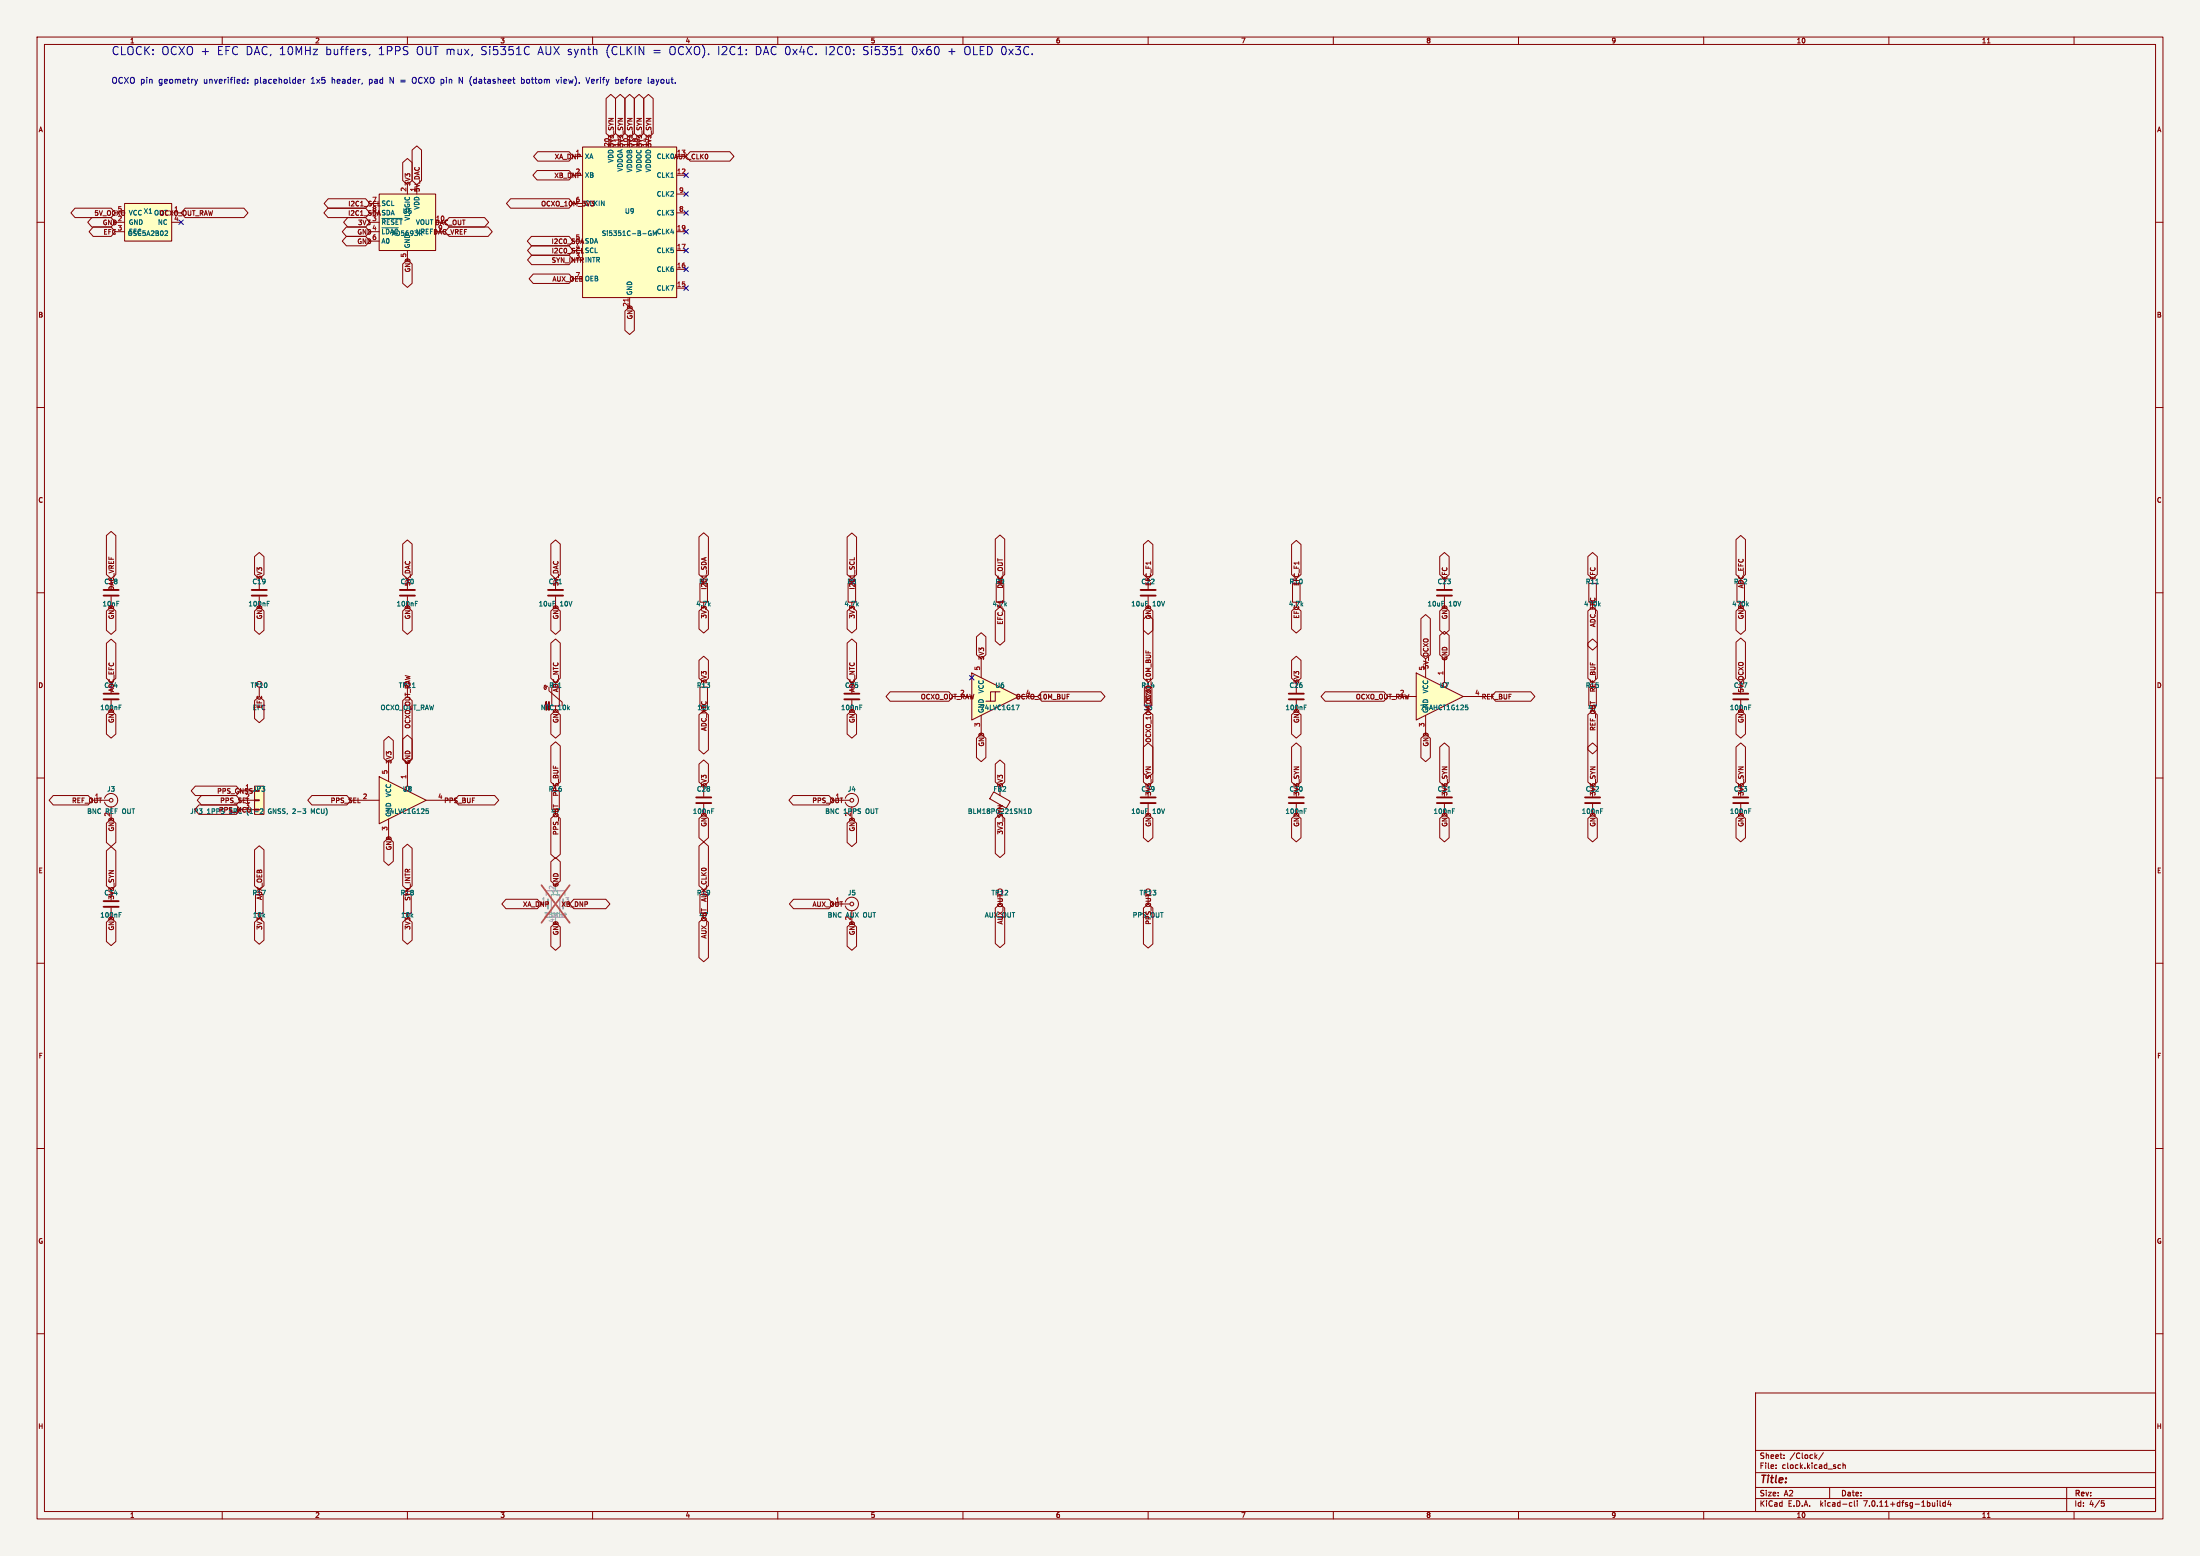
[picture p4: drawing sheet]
<svg xmlns="http://www.w3.org/2000/svg" width="594mm" height="420mm" viewBox="0 0 594 420" stroke-linecap="round" stroke-linejoin="round" font-family="sans-serif">
<path d="M0 0h594v420h-594z" fill="#f5f4ef" stroke="#f5f4ef" stroke-width=".27"/>
<g fill="none" stroke="#840000" stroke-width=".27">
<path d="M10 10h574v400h-574zM12 12h570v396h-570zM60 10v2M110 10v2M160 10v2M210 10v2M260 10v2M310 10v2M360 10v2M410 10v2M460 10v2M510 10v2"/>
<path d="M536.6 11.6h.7M560 10v2M10 60h2M582 60h2M10 110h2M582 110h2M10 160h2M390 156.2v2.8M582 160h2M390 161v2.8M10 210h2M190 212.2v2.8"/>
<path d="M190 217v2.8M268.3 213.7l4.5 2.6-1.1 1.9-4.5-2.6zM270 212.2v2.5M310 217v2.8M582 210h2M10 260h2M582 260h2M10 310h2M582 310h2M10 360h2M474 376h108v32h-108zM582 360h2"/>
<path d="M474 397.5h108M474 391.5h108M479.5 396.2v.2M479.5 395.4v.2M481.7 393.5v.2M481.7 392.7v.2M490.2 393.1l.4 .6M490.6 392.7l-.6 .5M492.3 392.1l-1.3 1.9M496.2 396.1l.3 .3 .5-.1M497 395.4h-.5l-.3 .3M497.6 395.5l.6-.1v1"/>
<path d="M497.6 394.9v1.5M60 408v2M110 408v2M160 408v2M210 408v2M260 408v2M310 408v2M360 408v2M410 408v2M460 408v2M474 404.5h108M474 401.5h108"/>
<path d="M494 401.5v3M499.6 405.6h.4M500 406.5l-.4 .1M500.7 405.1v1.3l.2 .2M501.5 405.1v.1M501.5 405.6v1M510 408v2M523.1 405.1v.1M523.1 405.6v1M523.8 405.1v1.3l.2 .2M525.2 405.6h-.4l-.3 .3 .2 .6h.5M525.2 405.1v1.5"/>
<path d="M526.2 405l-.3 1.1h.9M526.6 405.6v1M536.6 409.6h.7M558 401.5v6.5M560 408v2M567.4 405.1h.7M567.5 405.6h.4l.3 .3-.2 .6-.5 .1"/>
<circle cx="270" cy="240.7" r=".76"/>
<circle cx="310" cy="240.7" r=".76"/>
</g>
<path d="M388 159.2h4M388 160.8h4M188 216.8h4M188 215.2h4M308 216.8h4M308 215.2h4" fill="none" stroke="#840000" stroke-width=".51"/>
<path d="M192.1 218.9h.5M192.1 218.3h.7M277.7 218.3a.64 .64 0 0 1 .7 .6 .64 .64 0 0 1-.7 .7z" fill="none" stroke="#006464" stroke-width=".27"/>
<path d="M382.4 181.6l12.7 6.4-12.7 6.3z" fill="#ffffc2"/>
<g fill="none" stroke="#840000" stroke-width=".27">
<path d="M157.3 39.7h25.4v40.6h-25.4zM154.8 42.2h2.5M154.8 47.3h2.5M182.7 47.3h2.5M182.7 57.5h2.5M182.7 52.4h2.5M182.7 77.8h2.5M182.7 72.7h2.5M182.7 67.6h2.5M182.7 62.5h2.5M170 80.3v2.6M269 157.5h2v5h-2z"/>
<path d="M310 156.2v2.8M310 161v2.8M384.9 177.8v5.1M390 177.8v6.4M309 185.5h2v5h-2zM350 184.2v2.8M350 189v2.8M374.8 188h7.6M382.4 181.6l12.7 6.4-12.7 6.3zM384.9 193.1v5.1M395.1 188h7.6M429 185.5h2v5h-2z"/>
<path d="M470 189v2.8M227.5 216h2M228.2 215.5a1.81 1.81 0 0 1 2.8-1 1.81 1.81 0 0 1 0 3 1.81 1.81 0 0 1-2.8-1M230 217.8v3.3M350 217v2.8M390 217v2.8M430 217v2.8"/>
<circle cx="230" cy="216" r=".51"/>
</g>
<g fill="none" stroke="#006464" stroke-width=".27">
<path d="M175.8 62.4a.58 .58 0 0 0-.8 .6 .58 .58 0 0 0 .8 .5v-.5h-.2M176.8 63.2l-.4-.9v1.3M352.1 190.3h.7M352.1 190.9h.5M395.7 190.3h.6M395.8 190.8l.5 .2-.1 .5-.4 .1M472.1 190.3h.7M472.1 190.9h.5M352.1 218.9h.5M352.1 218.3h.7M392.1 218.9h.5M392.1 218.3h.7"/>
<path d="M432.1 218.9h.5M432.1 218.3h.7"/>
</g>
<path d="M308 159.2h4M308 160.8h4M348 188.8h4M348 187.2h4M468 188.8h4M468 187.2h4M348 216.8h4M348 215.2h4M388 216.8h4M388 215.2h4M428 216.8h4M428 215.2h4" fill="none" stroke="#840000" stroke-width=".51"/>
<path d="M157.3 39.7h25.4v40.6h-25.4z" fill="#ffffc2" stroke="#ffffc2" stroke-width=".27"/>
<path d="M169.6 80.6v.7" fill="none" stroke="#a90000" stroke-width=".27"/>
<g fill="#ffffc2">
<path d="M262.4 181.6l12.7 6.4-12.7 6.3z"/>
<path d="M267.5 186.7v2.6h-1.3l2.5-2.6z"/>
<path d="M268.7 186.7h1.3l-2.5 2.6h1.2z"/>
</g>
<path d="M264.9 177.8v5.1M257.3 188h5.1M262.4 181.6l12.7 6.4-12.7 6.3zM264.9 193.1v5.1M268.7 186.7h-1.2v2.6h-1.3M270 186.7h-1.3v2.6h-1.2M275.1 188h5.1M149 213.5h2v5h-2zM109 241.5h2v5h-2z" fill="none" stroke="#840000" stroke-width=".27"/>
<path d="M111.4 185.6h.7M274.3 190.3h.9l-.6 1.3" fill="none" stroke="#006464" stroke-width=".27"/>
<path d="M148.9 241.5h2.2v5h-2.2z" fill="none" stroke="#9c9b98" stroke-width=".3"/>
<path d="M148 242.7v2.6M152 242.7v2.6" fill="none" stroke="#9c9b98" stroke-width=".51"/>
<path d="M147.5 246.3v1.3h5v-1.3M147.5 241.7v-1.3h5v1.3" fill="none" stroke="#9c9b98" stroke-width=".27"/>
<path d="M146.2 238.9l7.6 10.2M153.8 238.9l-7.6 10.2" fill="none" stroke="#eb3a3d" stroke-width=".46"/>
<path d="M102.4 209.7l12.7 6.3-12.7 6.4z" fill="#ffffc2"/>
<g fill="none" stroke="#840000" stroke-width=".27">
<path d="M163.6 26.6l1.3-1.1 1.3 1.1v9.4l-1.3 1.1-1.3-1.1zM166.2 26.6l1.3-1.1 1.2 1.1v9.4l-1.2 1.1-1.3-1.1zM168.7 26.6l1.3-1.1 1.3 1.1v9.4l-1.3 1.1-1.3-1.1zM171.3 26.6l1.2-1.1 1.3 1.1v9.4l-1.3 1.1-1.2-1.1zM173.8 26.6l1.3-1.1 1.3 1.1v9.4l-1.3 1.1-1.3-1.1zM20.3 56.2h9.7l1.1 1.3-1.1 1.2h-9.7l-1.2-1.2zM24.8 58.7h5.2l1.1 1.3-1.1 1.3h-5.2l-1.1-1.3zM31.1 60h2.5M33.6 54.9h12.7v10.2h-12.7zM46.3 60h2.6M50 56.2h15.8l1.2 1.3-1.2 1.2h-15.8l-1.1-1.2zM88.6 56.2h10.1l1.1 1.3-1.1 1.2h-10.1l-1.1-1.2z"/>
<path d="M88.6 53.6h10.1l1.1 1.3-1.1 1.3h-10.1l-1.1-1.3zM93.9 58.7h4.8l1.1 1.3-1.1 1.3h-4.8l-1.1-1.3zM99.8 60h2.6M102.1 55.6h.6M102.4 52.4h15.2v15.2h-15.2zM108.7 43.9l1.3-1.1 1.3 1.1v4.8l-1.3 1.1-1.3-1.1zM110 49.8v2.6M111.3 40.5l1.2-1.1 1.3 1.1v8.2l-1.3 1.1-1.2-1.1zM121.3 58.7h9.5l1.1 1.3-1.1 1.3h-9.5l-1.1-1.3zM137.9 53.6h15.7l1.2 1.3-1.2 1.3h-15.7l-1.2-1.3zM145 46h8.6l1.2 1.3-1.2 1.3h-8.6l-1.1-1.3zM145.2 40.9h8.4l1.2 1.3-1.2 1.3h-8.4l-1.1-1.3z"/>
<path d="M186.4 40.9h10.7l1.1 1.3-1.1 1.3h-10.7l-1.2-1.3zM25.2 61.3h4.8l1.1 1.2-1.1 1.3h-4.8l-1.2-1.3zM31.1 62.5h2.5M93.5 61.3h5.2l1.1 1.2-1.1 1.3h-5.2l-1.1-1.3zM93.5 63.8h5.2l1.1 1.3-1.1 1.2h-5.2l-1.1-1.2zM99.8 62.5h2.6M99.8 65.1h2.6M108.7 71.3l1.3-1.1 1.3 1.1v5.2l-1.3 1.1-1.3-1.1zM110 67.6v2.6M121.3 61.3h10.5l1.1 1.2-1.1 1.3h-10.5l-1.1-1.3zM143.5 63.8h10.1l1.2 1.3-1.2 1.2h-10.1l-1.1-1.2zM143.5 68.9h10.1l1.2 1.3-1.2 1.2h-10.1l-1.1-1.2z"/>
<path d="M143.5 66.3h10.1l1.2 1.3-1.2 1.3h-10.1l-1.1-1.3zM144 74h9.6l1.2 1.2-1.2 1.3h-9.6l-1.1-1.3zM157 68.3h.6M168.7 84l1.3-1.1 1.3 1.1v5.2l-1.3 1.1-1.3-1.1zM28.7 144.6l1.3-1.2 1.3 1.2v10.5l-1.3 1.1-1.3-1.1zM68.7 150.2l1.3-1.1 1.3 1.1v4.9l-1.3 1.1-1.3-1.1zM70 156.2v2.8M108.7 146.9l1.3-1.2 1.3 1.2v8.2l-1.3 1.1-1.3-1.1zM110 156.2v2.8M148.7 146.9l1.3-1.2 1.3 1.2v8.2l-1.3 1.1-1.3-1.1zM150 156.2v2.8M188.7 144.9l1.3-1.1 1.3 1.1v10.2l-1.3 1.1-1.3-1.1z"/>
<path d="M189 157.5h2v5h-2zM228.7 145l1.3-1.1 1.3 1.1v10.1l-1.3 1.1-1.3-1.1zM229 157.5h2v5h-2zM230.7 150.5v.6M268.7 145.5l1.3-1.1 1.3 1.1v9.6l-1.3 1.1-1.3-1.1zM308.7 147l1.3-1.1 1.3 1.1v8.1l-1.3 1.1-1.3-1.1zM348.7 147l1.3-1.1 1.3 1.1v8.1l-1.3 1.1-1.3-1.1zM349 157.5h2v5h-2zM388.7 150.2l1.3-1.1 1.3 1.1v4.9l-1.3 1.1-1.3-1.1zM428.7 150.2l1.3-1.1 1.3 1.1v4.9l-1.3 1.1-1.3-1.1zM429 157.5h2v5h-2zM468.7 145.6l1.3-1.1 1.3 1.1v9.5l-1.3 1.1-1.3-1.1z"/>
<path d="M469 157.5h2v5h-2zM28.7 164.9l1.3-1.1 1.3 1.1v5.2l-1.3 1.1-1.3-1.1zM28.7 173.6l1.3-1.1 1.3 1.1v9.5l-1.3 1.1-1.3-1.1zM30 161v2.8M68.7 164.9l1.3-1.1 1.3 1.1v5.2l-1.3 1.1-1.3-1.1zM70 161v2.8M108.7 164.9l1.3-1.1 1.3 1.1v5.2l-1.3 1.1-1.3-1.1zM110 161v2.8M148.7 173.6l1.3-1.1 1.3 1.1v9.5l-1.3 1.1-1.3-1.1zM148.7 164.9l1.3-1.1 1.3 1.1v5.2l-1.3 1.1-1.3-1.1zM150 161v2.8M188.7 178.2l1.3-1.1 1.3 1.1v4.9l-1.3 1.1-1.3-1.1z"/>
<path d="M188.7 164.9l1.3-1.1 1.3 1.1v4.9l-1.3 1.1-1.3-1.1zM228.7 164.9l1.3-1.1 1.3 1.1v4.9l-1.3 1.1-1.3-1.1zM228.7 173.6l1.3-1.1 1.3 1.1v9.5l-1.3 1.1-1.3-1.1zM263.6 171.9l1.3-1.1 1.3 1.1v4.8l-1.3 1.1-1.3-1.1zM268.7 164.9l1.3-1.1 1.3 1.1v8.1l-1.3 1.1-1.3-1.1zM308.7 167.1l1.3-1.1 1.3 1.1v16l-1.3 1.1-1.3-1.1zM308.7 164.9l1.3-1.1 1.3 1.1v5.2l-1.3 1.1-1.3-1.1zM348.7 164.9l1.3-1.1 1.3 1.1v4.9l-1.3 1.1-1.3-1.1zM348.7 178.2l1.3-1.1 1.3 1.1v4.9l-1.3 1.1-1.3-1.1zM383.6 167l1.3-1.1 1.3 1.1v9.7l-1.3 1.1-1.3-1.1zM388.7 171.5l1.3-1.1 1.3 1.1v5.2l-1.3 1.1-1.3-1.1zM388.7 164.9l1.3-1.1 1.3 1.1v5.2l-1.3 1.1-1.3-1.1z"/>
<path d="M428.7 164.9l1.3-1.1 1.3 1.1v9.5l-1.3 1.1-1.3-1.1zM428.7 173.6l1.3-1.1 1.3 1.1v9.5l-1.3 1.1-1.3-1.1zM468.7 164.9l1.3-1.1 1.3 1.1v5.2l-1.3 1.1-1.3-1.1zM468.7 173.3l1.3-1.1 1.3 1.1v9.8l-1.3 1.1-1.3-1.1zM28.7 192.9l1.3-1.1 1.3 1.1v5.2l-1.3 1.1-1.3-1.1zM30 189v2.8M68.7 189.1l1.3-1.1 1.3 1.1v4.9l-1.3 1.1-1.3-1.1zM70 185.5v2.5M103.6 199.9l1.3-1.1 1.3 1.1v4.8l-1.3 1.1-1.3-1.1zM108.7 189.1l1.3-1.1 1.3 1.1v15.9l-1.3 1.1-1.3-1.1zM108.7 199.5l1.3-1.1 1.3 1.1v5.2l-1.3 1.1-1.3-1.1zM147.8 185.2l-.5 .3-.3-.1v-.3l.2-.1 .2 .1-.1 1-.3-.1-.2-.4"/>
<path d="M148.2 185.5v1l3.6 3v1M148.7 192.9l1.3-1.1 1.3 1.1v5.2l-1.3 1.1-1.3-1.1zM149 185.5h2v5h-2zM188.7 192.9l1.3-1.1 1.3 1.1v9.5l-1.3 1.1-1.3-1.1zM189 185.5h2v5h-2zM228.7 192.9l1.3-1.1 1.3 1.1v5.2l-1.3 1.1-1.3-1.1zM230 189v2.8M240.3 186.7h15.9l1.1 1.3-1.1 1.3h-15.9l-1.1-1.3zM263.6 199.3l1.3-1.1 1.3 1.1v5.2l-1.3 1.1-1.3-1.1zM281.3 186.7h15.9l1.2 1.3-1.2 1.3h-15.9l-1.1-1.3zM308.7 192.9l1.3-1.1 1.3 1.1v15.8l-1.3 1.1-1.3-1.1zM348.7 192.9l1.3-1.1 1.3 1.1v5.2l-1.3 1.1-1.3-1.1z"/>
<path d="M357.8 186.7h15.8l1.2 1.3-1.2 1.3h-15.8l-1.1-1.3zM383.6 199.3l1.3-1.1 1.3 1.1v5.2l-1.3 1.1-1.3-1.1zM403.8 186.7h9.5l1.1 1.3-1.1 1.3h-9.5l-1.1-1.3zM428.7 192.9l1.3-1.1 1.3 1.1v9.5l-1.3 1.1-1.3-1.1zM468.7 192.9l1.3-1.1 1.3 1.1v5.2l-1.3 1.1-1.3-1.1zM14.4 214.7h9.4l1.1 1.3-1.1 1.3h-9.4l-1.1-1.3zM27.5 216h2M28.2 215.5a1.81 1.81 0 0 1 2.8-1 1.81 1.81 0 0 1 0 3 1.81 1.81 0 0 1-2.8-1M30 217.8v3.3M52.7 212.2h11.1l1.1 1.3-1.1 1.2h-11.1l-1.1-1.2zM53.7 217.3h10.1l1.1 1.2-1.1 1.3h-10.1l-1.1-1.3zM54.4 214.7h9.4l1.1 1.3-1.1 1.3h-9.4l-1.1-1.3z"/>
<path d="M64.9 216h3.8M64.9 213.5h3.8M64.9 218.5h3.8M68.7 215.9h1.3v.2h-1.3zM68.7 212.2h2.6v7.6h-2.6zM84.2 214.7h9.4l1.2 1.3-1.2 1.3h-9.4l-1.1-1.3zM94.8 216h7.6M102.4 209.7l12.7 6.3-12.7 6.4zM104.9 205.8v5.1M110 205.8v6.4M115.1 216h7.6M123.8 214.7h9.8l1.1 1.3-1.1 1.3h-9.8l-1.1-1.3z"/>
<path d="M148.7 201.3l1.3-1.1 1.3 1.1v9.8l-1.3 1.1-1.3-1.1zM188.7 206.2l1.3-1.1 1.3 1.1v4.9l-1.3 1.1-1.3-1.1zM214.1 214.7h9.7l1.1 1.3-1.1 1.3h-9.7l-1.1-1.3zM268.7 206.2l1.3-1.1 1.3 1.1v4.9l-1.3 1.1-1.3-1.1zM308.7 201.6l1.3-1.1 1.3 1.1v9.5l-1.3 1.1-1.3-1.1zM348.7 201.6l1.3-1.1 1.3 1.1v9.5l-1.3 1.1-1.3-1.1zM388.7 201.6l1.3-1.1 1.3 1.1v9.5l-1.3 1.1-1.3-1.1zM428.7 201.6l1.3-1.1 1.3 1.1v9.5l-1.3 1.1-1.3-1.1zM468.7 201.6l1.3-1.1 1.3 1.1v9.5l-1.3 1.1-1.3-1.1zM470 217v2.8M28.7 222.2l1.3-1.1 1.3 1.1v5.2l-1.3 1.1-1.3-1.1zM28.7 229.6l1.3-1.1 1.3 1.1v9.5l-1.3 1.1-1.3-1.1z"/>
<path d="M68.7 229.4l1.3-1.1 1.3 1.1v9.7l-1.3 1.1-1.3-1.1zM103.6 227.3l1.3-1.1 1.3 1.1v5.2l-1.3 1.1-1.3-1.1zM104.9 221.1v5.1M108.7 229l1.3-1.1 1.3 1.1v10.1l-1.3 1.1-1.3-1.1zM148.7 232.6l1.3-1.1 1.3 1.1v5.2l-1.3 1.1-1.3-1.1zM148.7 220.9l1.3-1.1 1.3 1.1v9.7l-1.3 1.1-1.3-1.1zM188.7 220.9l1.3-1.1 1.3 1.1v5.2l-1.3 1.1-1.3-1.1zM188.7 228.4l1.3-1.1 1.3 1.1v10.7l-1.3 1.1-1.3-1.1zM228.7 222.2l1.3-1.1 1.3 1.1v5.2l-1.3 1.1-1.3-1.1zM268.7 220.9l1.3-1.1 1.3 1.1v9.5l-1.3 1.1-1.3-1.1zM308.7 220.9l1.3-1.1 1.3 1.1v5.2l-1.3 1.1-1.3-1.1zM348.7 220.9l1.3-1.1 1.3 1.1v5.2l-1.3 1.1-1.3-1.1z"/>
<path d="M388.7 220.9l1.3-1.1 1.3 1.1v5.2l-1.3 1.1-1.3-1.1zM428.7 220.9l1.3-1.1 1.3 1.1v5.2l-1.3 1.1-1.3-1.1zM468.7 220.9l1.3-1.1 1.3 1.1v5.2l-1.3 1.1-1.3-1.1zM28.7 248.9l1.3-1.1 1.3 1.1v5.2l-1.3 1.1-1.3-1.1zM30 245v2.8M68.7 248.9l1.3-1.1 1.3 1.1v4.9l-1.3 1.1-1.3-1.1zM69 241.5h2v5h-2zM108.7 248.9l1.3-1.1 1.3 1.1v4.9l-1.3 1.1-1.3-1.1zM136.6 242.7h8.5l1.1 1.3-1.1 1.3h-8.5l-1.1-1.3zM148.7 250.2l1.3-1.1 1.3 1.1v5.2l-1.3 1.1-1.3-1.1zM154.9 242.7h8.7l1.1 1.3-1.1 1.3h-8.7l-1.1-1.3zM188.7 248.9l1.3-1.1 1.3 1.1v9.6l-1.3 1.1-1.3-1.1z"/>
<path d="M189 241.5h2v5h-2zM214.2 242.7h9.6l1.1 1.3-1.1 1.3h-9.6l-1.1-1.3zM227.5 244h2M228.2 243.5a1.81 1.81 0 0 1 2.8-1 1.81 1.81 0 0 1 0 3 1.81 1.81 0 0 1-2.8-1M228.7 250.2l1.3-1.1 1.3 1.1v5.2l-1.3 1.1-1.3-1.1zM230 245.8v3.3M268.7 245.1l1.3-1.1 1.3 1.1v9.6l-1.3 1.1-1.3-1.1zM308.7 245.1l1.3-1.1 1.3 1.1v9.7l-1.3 1.1-1.3-1.1z"/>
<circle cx="70" cy="184.7" r=".76"/>
<circle cx="30" cy="216" r=".51"/>
<circle cx="230" cy="244" r=".51"/>
</g>
<g fill="none" stroke="#006464" stroke-width=".27">
<path d="M103.1 59h5.5M45 62.3l.3 .3-.1 .3-.7 .7h.8M103.1 61.5h4.4M430.9 157.6h.7M72.1 162.9h.5M72.1 162.3h.7M112.1 162.9h.5M112.1 162.3h.7M431.7 163.1l.4 .5M432.1 162.7l-.5 .5M471.7 163.1l.4 .5M472.1 162.7l-.5 .5"/>
<path d="M32.1 190.9h.5M32.1 190.3h.7M232.1 190.9h.5M232.1 190.3h.7M70.5 218.3l.4 .1 .1 .3-.8 .9h.8M79.2 218.3l-.2 .1M79.7 218.9l-.7 .7h.8M84.5 219.2l-.4-.9v1.3M115 218.3h.7M115.2 218.8l.5 .2v.5l-.5 .1M472.1 218.3h.7M472.1 218.9h.5"/>
<path d="M32.1 246.9h.5M32.1 246.3h.7"/>
</g>
<g fill="none" stroke="#840000" stroke-width=".51">
<path d="M28 159.2h4M68 159.2h4M108 159.2h4M148 159.2h4M28 160.8h4M68 160.8h4M108 160.8h4M148 160.8h4M28 188.8h4M28 187.2h4M228 188.8h4M228 187.2h4"/>
<path d="M468 216.8h4M468 215.2h4M28 244.8h4M28 243.2h4"/>
</g>
<g fill="#840000" stroke="#840000" stroke-width=".27">
<path d="M147.5 189.4l.2 .8h-.5l.3-.8v2.3z"/>
<path d="M148.2 189.4v2.3l-.2-.8h.5l-.3 .8z"/>
</g>
<g fill="#ffffc2" stroke="#ffffc2" stroke-width=".27">
<path d="M33.6 54.9h12.7v10.2h-12.7z"/>
<path d="M102.4 52.4h15.2v15.2h-15.2z"/>
<path d="M68.7 212.2h2.6v7.6h-2.6z"/>
</g>
<g fill="none" stroke="#0000c2" stroke-width=".27">
<path d="M98.7 14.1v.6M99.9 14.7l-.2 .4M142.3 12.6l.6 .2M142.9 14.5l-.6 .3M242.6 14.8h1.2M242.8 13.1l.4-.5v2.2M52.6 21.4l.4 1.1M53 22.5l-.2 .4M53.3 21.4l-.3 1.1M65.7 21.4l.4 .1M66.1 20.9v1.6M66.1 22.4l-.4 .1"/>
<path d="M66.9 22.3v.2M66.9 21.5v.1M81.9 21.4v1.1M82.4 21.4l-.5 .3M105.3 22.5v-1.6l.9 1.6M111.7 20.9l-.4 .5 .1 .9 .3 .2M124 22.5v-1.6l.9 1.6M140.8 21.5l.5-.1 .3 .3-.2 .7h-.6M140.8 20.9v1.6M150.2 21.4l.4 1.1 .3-1.1M158.2 20.9l.5 1.6 .5-1.6M166.4 21.4l.5 .1 .1 .2-.1 .6-.5 .2"/>
<path d="M175.1 22.4l.1 .1M175.9 21.5h.6M176.4 21.9l-.6 .2 .1 .3 .5 .1"/>
</g>
<g fill="none" stroke="#000084" stroke-width=".27">
<path d="M48.3 59.4l1.2 1.2M49.5 59.4l-1.2 1.2M184.6 46.7l1.2 1.2M184.6 51.8l1.2 1.2M184.6 56.9l1.2 1.2M185.8 46.7l-1.2 1.2M185.8 51.8l-1.2 1.2M185.8 56.9l-1.2 1.2M184.6 77.2l1.2 1.2M184.6 72.1l1.2 1.2M184.6 67l1.2 1.2M184.6 61.9l1.2 1.2"/>
<path d="M185.8 77.2l-1.2 1.2M185.8 72.1l-1.2 1.2M185.8 67l-1.2 1.2M185.8 61.9l-1.2 1.2M261.8 182.3l1.2 1.2M263 182.3l-1.2 1.2"/>
</g>
<g font-size="3.1" fill="#0000c2">
<text x="30" y="15.1">CLOCK: OCXO +</text>
<text x="58.4" y="15.1">EFC DAC, 10MHz</text>
<text x="87.7" y="15.1">buffers,</text>
<text x="102" y="15.1">1PPS</text>
<text x="112.3" y="15.1">OUT mux,</text>
<text x="129.7" y="15.1">Si5351C</text>
<text x="145.1" y="15.1">AUX synth</text>
<text x="163.5" y="15.1">(CLKIN</text>
<text x="176.2" y="15.1">=</text>
<text x="180.6" y="15.1">OCXO).</text>
<text x="193.7" y="15.1">I2C1:</text>
<text x="203.9" y="15.1">DAC 0x4C.</text>
<text x="222.8" y="15.1">I2C0:</text>
<text x="233" y="15.1">Si5351</text>
<text x="246.2" y="15.1">0x60</text>
<text x="255.9" y="15.1">+</text>
<text x="260.3" y="15.1">OLED 0x3C.</text>
</g>
<text font-size="2.8" fill="#840000" x="475" y="400.9">Title:</text>
<g font-size="2.2" fill="#0000c2">
<text x="30" y="22.8">OCXO pin</text>
<text x="42.8" y="22.8">geometry</text>
<text x="55.1" y="22.8">unverified:</text>
<text x="68.9" y="22.8">placeholder</text>
<text x="84.3" y="22.8">1x5</text>
<text x="90" y="22.8">header,</text>
<text x="100.2" y="22.8">pad</text>
<text x="105.9" y="22.8">N =</text>
<text x="112.3" y="22.8">OCXO pin</text>
<text x="125.1" y="22.8">N (datasheet</text>
<text x="142.2" y="22.8">bottom</text>
<text x="151.9" y="22.8">view).</text>
<text x="160.1" y="22.8">Verify</text>
<text x="168.1" y="22.8">before</text>
<text x="177" y="22.8">layout.</text>
</g>
<g font-size="2.1" fill="#840000">
<text x="475" y="394">Sheet:</text>
<text x="483.2" y="394">/Clock/</text>
<text x="475" y="396.7">File:</text>
<text x="481.1" y="396.7">clock.kicad_sch</text>
<text x="475" y="406.9">KiCad</text>
<text x="475" y="404.1">Size:</text>
<text x="481.7" y="404.1">A2</text>
<text x="482.7" y="406.9">E.D.A.</text>
<text x="491.6" y="406.9">kicad-cli</text>
<text x="497" y="404.1">Date:</text>
<text x="503.5" y="406.9">7.0.11+dfsg-1build4</text>
<text x="560" y="404.3">Rev:</text>
<text x="560" y="406.9">Id:</text>
<text x="564.1" y="406.9">4/5</text>
</g>
<g font-size="1.8" fill="#840000">
<text x="35" y="11.9">1</text>
<text x="85" y="11.9">2</text>
<text x="135" y="11.9">3</text>
<text x="185" y="11.9">4</text>
<text x="235" y="11.9">5</text>
<text x="285" y="11.9">6</text>
<text x="335" y="11.9">7</text>
<text x="385" y="11.9">8</text>
<text x="435" y="11.9">9</text>
<text x="485" y="11.9">10</text>
<text x="535" y="11.9">11</text>
<text x="10.3" y="35.9">A</text>
<text x="582.3" y="35.9">A</text>
<text x="155.3" y="42">1</text>
<text x="164.7" y="39.7" transform="rotate(-90 164.7 39.7)">20</text>
<text x="167.2" y="39.7" transform="rotate(-90 167.2 39.7)">11</text>
<text x="169.7" y="39.7" transform="rotate(-90 169.7 39.7)">10</text>
<text x="172.3" y="39.7" transform="rotate(-90 172.3 39.7)">18</text>
<text x="174.8" y="39.7" transform="rotate(-90 174.8 39.7)">14</text>
<text x="182.7" y="42">13</text>
<text x="149.7" y="43.2">XA_DNP</text>
<text x="155.3" y="47">2</text>
<text x="165.8" y="44" transform="rotate(-90 165.8 44)">VDD 3V3_SYN</text>
<text x="168.3" y="46.4" transform="rotate(-90 168.3 46.4)">VDDOA3V3_SYN</text>
<text x="170.9" y="46.6" transform="rotate(-90 170.9 46.6)">VDDOB 3V3_SYN</text>
<text x="173.4" y="46.6" transform="rotate(-90 173.4 46.6)">VDDOC 3V3_SYN</text>
<text x="175.9" y="46.6" transform="rotate(-90 175.9 46.6)">VDDOD 3V3_SYN</text>
<text x="177.2" y="43.1">CLK0AUX_CLK0</text>
<text x="111" y="50.3" transform="rotate(-90 111 50.3)">3V3</text>
<text x="112.3" y="51.8" transform="rotate(-90 112.3 51.8)">1</text>
<text x="113.5" y="52" transform="rotate(-90 113.5 52)">5V_DAC</text>
<text x="149.6" y="48.3">XB_DNP</text>
<text x="25.4" y="58.4">5V_OCXO</text>
<text x="31.7" y="59.7">2</text>
<text x="31.7" y="57.2">5</text>
<text x="41.5" y="58.3">OUT</text>
<text x="43" y="58.4">OCXO_OUT_RAW</text>
<text x="46.9" y="57.2">1</text>
<text x="46.9" y="59.7">4</text>
<text x="93.9" y="58.4">I2C1_SDA</text>
<text x="93.9" y="55.9">I2C1_SCL</text>
<text x="100.4" y="59.7">3</text>
<text x="100.4" y="54.7">7</text>
<text x="100.4" y="57.2">8</text>
<text x="117.6" y="59.7">10</text>
<text x="146" y="55.9">OCXO_10M_3V3</text>
<text x="155.3" y="54.7">6</text>
<text x="157.8" y="55.8">CLKIN</text>
<text x="27.6" y="61">GND</text>
<text x="27.8" y="63.5">EFC</text>
<text x="31.7" y="62.3">3</text>
<text x="96.4" y="63.5">GND</text>
<text x="96.6" y="61">3V3</text>
<text x="100.4" y="62.3">4</text>
<text x="100.4" y="64.8">6</text>
<text x="102.9" y="60.9">~{RESET} VOUTDAC_OUT</text>
<text x="112.3" y="63.4">VREFDAC_VREF</text>
<text x="118.2" y="62.3">9</text>
<text x="155.3" y="64.8">5</text>
<text x="96.4" y="66">GND</text>
<text x="109.7" y="69.6" transform="rotate(-90 109.7 69.6)">5</text>
<text x="148.8" y="66">I2C0_SDA</text>
<text x="148.8" y="71.1">SYN_INTR</text>
<text x="148.8" y="68.6">I2C0_SCL</text>
<text x="155.3" y="69.9">3</text>
<text x="155.3" y="67.4">4</text>
<text x="157.8" y="71">INTR</text>
<text x="111" y="73.6" transform="rotate(-90 111 73.6)">GND</text>
<text x="149.1" y="76.2">AUX_OEB</text>
<text x="155.3" y="75">7</text>
<text x="157.8" y="76.1">OEB</text>
<text x="169.7" y="82.9" transform="rotate(-90 169.7 82.9)">21</text>
<text x="10.3" y="85.9">B</text>
<text x="171" y="86.3" transform="rotate(-90 171 86.3)">GND</text>
<text x="582.3" y="85.9">B</text>
<text x="10.3" y="135.9">C</text>
<text x="582.3" y="135.9">C</text>
<text x="28.1" y="157.9">C18</text>
<text x="31" y="159.5" transform="rotate(-90 31 159.5)">DAC_VREF</text>
<text x="71" y="156.6" transform="rotate(-90 71 156.6)">3V3</text>
<text x="108.1" y="157.9">C20</text>
<text x="111" y="158.3" transform="rotate(-90 111 158.3)">5V_DAC</text>
<text x="148.1" y="157.9">C21</text>
<text x="151" y="158.3" transform="rotate(-90 151 158.3)">5V_DAC</text>
<text x="188.7" y="157.9">R7</text>
<text x="191" y="159.3" transform="rotate(-90 191 159.3)">I2C1_SDA</text>
<text x="228.7" y="157.9">R8</text>
<text x="231" y="159.2" transform="rotate(-90 231 159.2)">I2C1_SCL</text>
<text x="268.7" y="157.9">R9</text>
<text x="271" y="159" transform="rotate(-90 271 159)">DAC_OUT</text>
<text x="308.1" y="157.9">C22</text>
<text x="311" y="158.2" transform="rotate(-90 311 158.2)">EFC_F1</text>
<text x="348.1" y="157.9">R10</text>
<text x="351" y="158.2" transform="rotate(-90 351 158.2)">EFC_F1</text>
<text x="388.1" y="157.9">C23</text>
<text x="391" y="156.6" transform="rotate(-90 391 156.6)">EFC</text>
<text x="428.1" y="157.9">R11</text>
<text x="431" y="156.6" transform="rotate(-90 431 156.6)">EFC</text>
<text x="468.1" y="157.9">R12</text>
<text x="471" y="158.9" transform="rotate(-90 471 158.9)">ADC_EFC</text>
<text x="27.6" y="163.9">10nF</text>
<text x="31" y="167.3" transform="rotate(-90 31 167.3)">GND</text>
<text x="71" y="167.3" transform="rotate(-90 71 167.3)">GND</text>
<text x="111" y="167.3" transform="rotate(-90 111 167.3)">GND</text>
<text x="145.3" y="163.9">10uF</text>
<text x="151" y="167.3" transform="rotate(-90 151 167.3)">GND</text>
<text x="191" y="167.1" transform="rotate(-90 191 167.1)">3V3</text>
<text x="231" y="167.1" transform="rotate(-90 231 167.1)">3V3</text>
<text x="267.9" y="163.9">4.7k</text>
<text x="305.3" y="163.9">10uF</text>
<text x="311" y="167.3" transform="rotate(-90 311 167.3)">GND</text>
<text x="347.9" y="163.9">4.7k</text>
<text x="351" y="167.1" transform="rotate(-90 351 167.1)">EFC</text>
<text x="385.3" y="163.9">10uF</text>
<text x="391" y="167.3" transform="rotate(-90 391 167.3)">GND</text>
<text x="427.6" y="163.9">470k</text>
<text x="467.6" y="163.9">470k</text>
<text x="471" y="167.3" transform="rotate(-90 471 167.3)">GND</text>
<text x="271" y="168.7" transform="rotate(-90 271 168.7)">EFC_F1</text>
<text x="431" y="169.4" transform="rotate(-90 431 169.4)">ADC_EFC</text>
<text x="265.9" y="178.3" transform="rotate(-90 265.9 178.3)">3V3</text>
<text x="391" y="178.4" transform="rotate(-90 391 178.4)">GND</text>
<text x="10.3" y="185.9">D</text>
<text x="28.1" y="185.9">C24</text>
<text x="107.6" y="185.9">TP11</text>
<text x="148.2" y="185.9">RT1</text>
<text x="191" y="184.6" transform="rotate(-90 191 184.6)">3V3</text>
<text x="228.1" y="185.9">C25</text>
<text x="308.1" y="185.9">R14</text>
<text x="351" y="184.6" transform="rotate(-90 351 184.6)">3V3</text>
<text x="384.7" y="181.1" transform="rotate(-90 384.7 181.1)">5</text>
<text x="385.9" y="180.7" transform="rotate(-90 385.9 180.7)">5V_OCXO</text>
<text x="428.1" y="185.9">R15</text>
<text x="468.1" y="185.9">C27</text>
<text x="582.3" y="185.9">D</text>
<text x="31" y="186.9" transform="rotate(-90 31 186.9)">ADC_EFC</text>
<text x="71" y="191.3" transform="rotate(-90 71 191.3)">EFC</text>
<text x="102.6" y="191.9">OCXO_OUT_RAW</text>
<text x="151" y="186.9" transform="rotate(-90 151 186.9)">ADC_NTC</text>
<text x="188.2" y="191.9">10k</text>
<text x="231" y="186.9" transform="rotate(-90 231 186.9)">ADC_NTC</text>
<text x="248.5" y="189">OCXO_OUT_RAW</text>
<text x="259.1" y="187.7">2</text>
<text x="274.2" y="189">OCXO_10M_BUF</text>
<text x="276.9" y="187.7">4</text>
<text x="308.7" y="191.9">33</text>
<text x="311" y="190.2" transform="rotate(-90 311 190.2)">OCXO_10M_BUF</text>
<text x="366" y="189">OCXO_OUT_RAW</text>
<text x="377.9" y="187.7">2</text>
<text x="399.9" y="189">REF_BUF</text>
<text x="428.7" y="191.9">47</text>
<text x="431" y="186.9" transform="rotate(-90 431 186.9)">REF_BUF</text>
<text x="471" y="187.1" transform="rotate(-90 471 187.1)">5V_OCXO</text>
<text x="31" y="195.3" transform="rotate(-90 31 195.3)">GND</text>
<text x="111" y="196.8" transform="rotate(-90 111 196.8)">OCXO_OUT_RAW</text>
<text x="151" y="195.3" transform="rotate(-90 151 195.3)">GND</text>
<text x="191" y="197.4" transform="rotate(-90 191 197.4)">ADC_NTC</text>
<text x="231" y="195.3" transform="rotate(-90 231 195.3)">GND</text>
<text x="351" y="195.3" transform="rotate(-90 351 195.3)">GND</text>
<text x="431" y="197.4" transform="rotate(-90 431 197.4)">REF_OUT</text>
<text x="471" y="195.3" transform="rotate(-90 471 195.3)">GND</text>
<text x="265.9" y="201.6" transform="rotate(-90 265.9 201.6)">GND</text>
<text x="311" y="200.6" transform="rotate(-90 311 200.6)">OCXO_10M_3V3</text>
<text x="385.9" y="201.6" transform="rotate(-90 385.9 201.6)">GND</text>
<text x="105.9" y="206.3" transform="rotate(-90 105.9 206.3)">3V3</text>
<text x="111" y="206.4" transform="rotate(-90 111 206.4)">GND</text>
<text x="58.5" y="214.4">PPS_GNSS</text>
<text x="66.1" y="213.2">1</text>
<text x="66.1" y="215.7">2</text>
<text x="68.2" y="213.9">JP3</text>
<text x="148.1" y="213.9">R16</text>
<text x="151" y="215.1" transform="rotate(-90 151 215.1)">PPS_BUF</text>
<text x="191" y="212.6" transform="rotate(-90 191 212.6)">3V3</text>
<text x="225.5" y="215.7">1</text>
<text x="268.1" y="213.9">FB2</text>
<text x="271" y="212.6" transform="rotate(-90 271 212.6)">3V3</text>
<text x="308.1" y="213.9">C29</text>
<text x="311" y="214.9" transform="rotate(-90 311 214.9)">3V3_SYN</text>
<text x="348.1" y="213.9">C30</text>
<text x="351" y="214.9" transform="rotate(-90 351 214.9)">3V3_SYN</text>
<text x="388.1" y="213.9">C31</text>
<text x="391" y="214.9" transform="rotate(-90 391 214.9)">3V3_SYN</text>
<text x="428.1" y="213.9">C32</text>
<text x="431" y="214.9" transform="rotate(-90 431 214.9)">3V3_SYN</text>
<text x="468.1" y="213.9">C33</text>
<text x="471" y="214.9" transform="rotate(-90 471 214.9)">3V3_SYN</text>
<text x="19.3" y="217">REF_OUT</text>
<text x="29.7" y="220.5" transform="rotate(-90 29.7 220.5)">2</text>
<text x="55.9" y="219.9">1PPS</text>
<text x="59" y="219.5">PPS_MCU(1-2</text>
<text x="59.3" y="217">PPS_SEL</text>
<text x="62" y="219.9">SRC</text>
<text x="66.1" y="218.3">3</text>
<text x="89.2" y="217">PPS_SEL</text>
<text x="119.8" y="217">PPS_BUF</text>
<text x="148.7" y="219.9">47</text>
<text x="219.2" y="217">PPS_OUT</text>
<text x="229.7" y="220.5" transform="rotate(-90 229.7 220.5)">2</text>
<text x="305.3" y="219.9">10uF</text>
<text x="31" y="224.5" transform="rotate(-90 31 224.5)">GND</text>
<text x="151" y="225.5" transform="rotate(-90 151 225.5)">PPS_OUT</text>
<text x="191" y="223.3" transform="rotate(-90 191 223.3)">GND</text>
<text x="231" y="224.5" transform="rotate(-90 231 224.5)">GND</text>
<text x="271" y="225.4" transform="rotate(-90 271 225.4)">3V3_SYN</text>
<text x="311" y="223.3" transform="rotate(-90 311 223.3)">GND</text>
<text x="351" y="223.3" transform="rotate(-90 351 223.3)">GND</text>
<text x="391" y="223.3" transform="rotate(-90 391 223.3)">GND</text>
<text x="431" y="223.3" transform="rotate(-90 431 223.3)">GND</text>
<text x="471" y="223.3" transform="rotate(-90 471 223.3)">GND</text>
<text x="105.9" y="229.6" transform="rotate(-90 105.9 229.6)">GND</text>
<text x="10.3" y="235.9">E</text>
<text x="151" y="239.5" transform="rotate(-90 151 239.5)">GND</text>
<text x="582.3" y="235.9">E</text>
<text x="28.1" y="241.9">C34</text>
<text x="31" y="242.9" transform="rotate(-90 31 242.9)">3V3_SYN</text>
<text x="68.1" y="241.9">R17</text>
<text x="71" y="243" transform="rotate(-90 71 243)">AUX_OEB</text>
<text x="108.1" y="241.9">R18</text>
<text x="111" y="243.2" transform="rotate(-90 111 243.2)">SYN_INTR</text>
<text x="141.1" y="245">XA_DNP</text>
<text x="149.7" y="240.3" transform="rotate(-90 149.7 240.3)">2</text>
<text x="151.5" y="245">XB_DNP</text>
<text x="152.5" y="243.7">3</text>
<text x="188.1" y="241.9">R19</text>
<text x="191" y="243.5" transform="rotate(-90 191 243.5)">AUX_CLK0</text>
<text x="219.3" y="245">AUX_OUT</text>
<text x="225.5" y="243.7">1</text>
<text x="267.6" y="241.9">TP12</text>
<text x="307.6" y="241.9">TP13</text>
<text x="31" y="251.3" transform="rotate(-90 31 251.3)">GND</text>
<text x="68.2" y="247.9">10k</text>
<text x="71" y="251.1" transform="rotate(-90 71 251.1)">3V3</text>
<text x="108.2" y="247.9">10k</text>
<text x="111" y="251.1" transform="rotate(-90 111 251.1)">3V3</text>
<text x="149.7" y="249.2" transform="rotate(-90 149.7 249.2)">4</text>
<text x="188.7" y="247.9">47</text>
<text x="229.7" y="248.5" transform="rotate(-90 229.7 248.5)">2</text>
<text x="271" y="249.6" transform="rotate(-90 271 249.6)">AUX_OUT</text>
<text x="311" y="249.7" transform="rotate(-90 311 249.7)">PPS_OUT</text>
<text x="151" y="252.5" transform="rotate(-90 151 252.5)">GND</text>
<text x="191" y="253.5" transform="rotate(-90 191 253.5)">AUX_OUT</text>
<text x="231" y="252.5" transform="rotate(-90 231 252.5)">GND</text>
<text x="10.3" y="285.9">F</text>
<text x="582.3" y="285.9">F</text>
<text x="10.3" y="335.9">G</text>
<text x="582.3" y="335.9">G</text>
<text x="10.2" y="385.9">H</text>
<text x="582.2" y="385.9">H</text>
<text x="35" y="409.9">1</text>
<text x="85" y="409.9">2</text>
<text x="135" y="409.9">3</text>
<text x="185" y="409.9">4</text>
<text x="235" y="409.9">5</text>
<text x="285" y="409.9">6</text>
<text x="335" y="409.9">7</text>
<text x="385" y="409.9">8</text>
<text x="435" y="409.9">9</text>
<text x="485" y="409.9">10</text>
<text x="535" y="409.9">11</text>
</g>
<g font-size="1.8" fill="#006464">
<text x="157.8" y="43.1">XA</text>
<text x="157.8" y="48.2">XB</text>
<text x="177.2" y="48.2">CLK1</text>
<text x="177.2" y="53.2">CLK2</text>
<text x="34.7" y="58.3">VCC</text>
<text x="38.7" y="57.9">X1</text>
<text x="102.9" y="55.8">SCL</text>
<text x="102.9" y="58.3">SDA</text>
<text x="108.6" y="57.9">U5</text>
<text x="110.9" y="59.7" transform="rotate(-90 110.9 59.7)">VLOGIC</text>
<text x="113.4" y="56.7" transform="rotate(-90 113.4 56.7)">VDD</text>
<text x="168.6" y="57.9">U9</text>
<text x="177.2" y="58.3">CLK3</text>
<text x="34.4" y="63.9">OSC5A2B02</text>
<text x="34.7" y="60.9">GND</text>
<text x="34.7" y="63.4">EFC</text>
<text x="42.5" y="60.9">NC</text>
<text x="102.9" y="63.4">~{LDAC}</text>
<text x="102.9" y="65.9">A0</text>
<text x="105.7" y="63.9">AD5693R</text>
<text x="157.8" y="65.9">SDA</text>
<text x="162.4" y="63.9">Si5351C-B-GM</text>
<text x="177.2" y="63.4">CLK4</text>
<text x="110.9" y="67.1" transform="rotate(-90 110.9 67.1)">GND</text>
<text x="157.8" y="68.5">SCL</text>
<text x="177.2" y="68.5">CLK5</text>
<text x="177.2" y="73.6">CLK6</text>
<text x="170.9" y="79.8" transform="rotate(-90 170.9 79.8)">GND</text>
<text x="177.2" y="78.6">CLK7</text>
<text x="68.1" y="157.9">C19</text>
<text x="67" y="163.9">100nF</text>
<text x="107" y="163.9">100nF</text>
<text x="151.2" y="163.9">10V</text>
<text x="187.9" y="163.9">4.7k</text>
<text x="227.9" y="163.9">4.7k</text>
<text x="311.2" y="163.9">10V</text>
<text x="391.2" y="163.9">10V</text>
<text x="67.6" y="185.9">TP10</text>
<text x="188.1" y="185.9">R13</text>
<text x="268.6" y="185.9">U6</text>
<text x="348.1" y="185.9">C26</text>
<text x="388.6" y="185.9">U7</text>
<text x="27" y="191.9">100nF</text>
<text x="68.1" y="191.9">EFC</text>
<text x="145.9" y="191.9">NTC 10k</text>
<text x="227" y="191.9">100nF</text>
<text x="264.5" y="191.9">74LVC1G17</text>
<text x="265.8" y="187.3" transform="rotate(-90 265.8 187.3)">VCC</text>
<text x="347" y="191.9">100nF</text>
<text x="383.3" y="191.9">74AHCT1G125</text>
<text x="385.8" y="187.3" transform="rotate(-90 385.8 187.3)">VCC</text>
<text x="467" y="191.9">100nF</text>
<text x="265.8" y="192.6" transform="rotate(-90 265.8 192.6)">GND</text>
<text x="385.8" y="192.6" transform="rotate(-90 385.8 192.6)">GND</text>
<text x="28.8" y="213.9">J3</text>
<text x="105.8" y="215.3" transform="rotate(-90 105.8 215.3)">VCC</text>
<text x="108.6" y="213.9">U8</text>
<text x="188.1" y="213.9">C28</text>
<text x="228.8" y="213.9">J4</text>
<text x="23.4" y="219.9">BNC</text>
<text x="28.5" y="219.9">REF OUT</text>
<text x="51.2" y="219.9">JP3</text>
<text x="72.9" y="219.9">GNSS,</text>
<text x="79.7" y="219.9">2-3</text>
<text x="84.9" y="219.9">MCU)</text>
<text x="103.9" y="219.9">74LVC1G125</text>
<text x="105.8" y="220.6" transform="rotate(-90 105.8 220.6)">GND</text>
<text x="187" y="219.9">100nF</text>
<text x="222.7" y="219.9">BNC</text>
<text x="227.7" y="219.9">1PPS</text>
<text x="233.9" y="219.9">OUT</text>
<text x="261.2" y="219.9">BLM18PG221SN1D</text>
<text x="311.2" y="219.9">10V</text>
<text x="347" y="219.9">100nF</text>
<text x="387" y="219.9">100nF</text>
<text x="427" y="219.9">100nF</text>
<text x="467" y="219.9">100nF</text>
<text x="228.8" y="241.9">J5</text>
<text x="27" y="247.9">100nF</text>
<text x="223.4" y="247.9">BNC</text>
<text x="228.4" y="247.9">AUX OUT</text>
<text x="265.8" y="247.9">AUX_OUT</text>
<text x="305.7" y="247.9">PPS_OUT</text>
</g>
<g font-size="1.8" fill="#a90000">
<text x="182.7" y="47">12</text>
<text x="109.7" y="51.8" transform="rotate(-90 109.7 51.8)">2</text>
<text x="183.3" y="52.1">9</text>
<text x="183.3" y="57.2">8</text>
<text x="182.7" y="62.3">19</text>
<text x="182.7" y="67.4">17</text>
<text x="182.7" y="77.5">15</text>
<text x="182.7" y="72.4">16</text>
<text x="264.7" y="181.1" transform="rotate(-90 264.7 181.1)">5</text>
<text x="389.7" y="182.4" transform="rotate(-90 389.7 182.4)">1</text>
<text x="398.2" y="187.7">4</text>
<text x="264.7" y="196.3" transform="rotate(-90 264.7 196.3)">3</text>
<text x="384.7" y="196.3" transform="rotate(-90 384.7 196.3)">3</text>
<text x="104.7" y="209.1" transform="rotate(-90 104.7 209.1)">5</text>
<text x="25.5" y="215.7">1</text>
<text x="97.9" y="215.7">2</text>
<text x="109.7" y="210.4" transform="rotate(-90 109.7 210.4)">1</text>
<text x="118.2" y="215.7">4</text>
<text x="104.7" y="224.3" transform="rotate(-90 104.7 224.3)">3</text>
</g>
<text font-size="1.8" fill="#a5a4a2" x="146.1" y="243.7">1</text>
<g font-size="1.8" fill="#939391">
<text x="148.7" y="241.9">Y1</text>
<text x="146.8" y="247.9">25MHz</text>
</g>
</svg>
